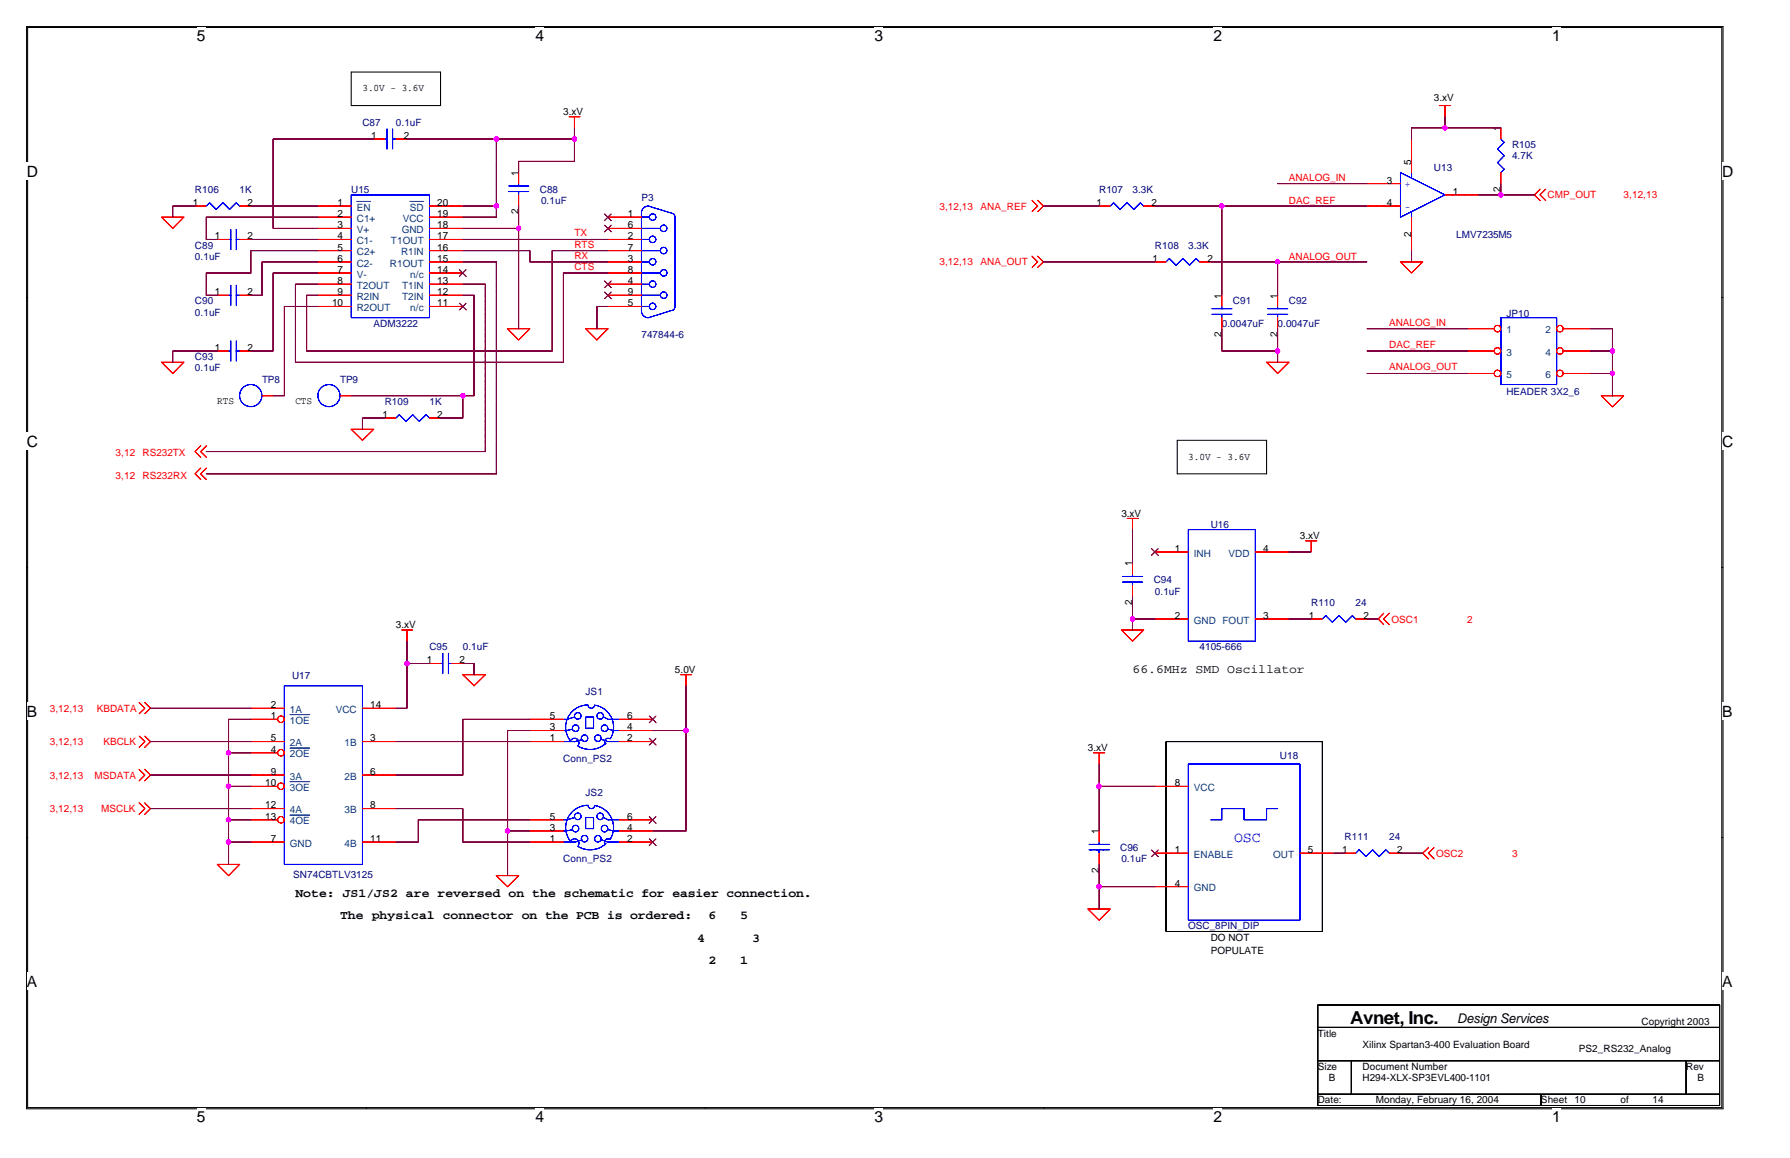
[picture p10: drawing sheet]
<svg xmlns="http://www.w3.org/2000/svg" width="432mm" height="279mm" viewBox="0 0 432 279" stroke-linecap="round" stroke-linejoin="round" font-family="sans-serif">
<path d="M6.4 6.4h409.2v261.1h-409.2zM6.7 6.6h408.6v260.6h-408.6z" fill="none" stroke="#000" stroke-width=".25"/>
<g fill="#fff">
<path d="M47.5 6.5h2.1v4.3h-2.1z"/>
<path d="M47.5 267.4h2.1v4.2h-2.1z"/>
</g>
<path d="M88.4 6.4v.2M88.4 267.2v.3" fill="none" stroke="#000" stroke-width=".25"/>
<g fill="#fff">
<path d="M129.2 6.5h2.1v4.3h-2.1z"/>
<path d="M129.2 267.4h2.1v4.2h-2.1z"/>
</g>
<path d="M170.1 6.4v.2M170.1 267.2v.3" fill="none" stroke="#000" stroke-width=".25"/>
<g fill="#fff">
<path d="M210.9 6.5h2.1v4.3h-2.1z"/>
<path d="M210.9 267.4h2.1v4.2h-2.1z"/>
</g>
<path d="M251.9 6.4v.2M251.9 267.2v.3" fill="none" stroke="#000" stroke-width=".25"/>
<g fill="#fff">
<path d="M292.7 6.5h2.1v4.3h-2.1z"/>
<path d="M292.7 267.4h2.1v4.2h-2.1z"/>
</g>
<path d="M333.6 6.4v.2M333.6 267.2v.3" fill="none" stroke="#000" stroke-width=".25"/>
<g fill="#fff">
<path d="M374.4 6.5h2.1v4.3h-2.1z"/>
<path d="M374.4 267.4h2.1v4.2h-2.1z"/>
<path d="M6.5 39.2h2.7v4.2h-2.7z"/>
<path d="M415.4 39.2h2.7v4.2h-2.7z"/>
<path d="M6.5 104.4h2.7v4.2h-2.7z"/>
<path d="M415.4 104.4h2.7v4.2h-2.7z"/>
</g>
<path d="M6.4 71.8h.3M415.3 71.8h.3" fill="none" stroke="#000" stroke-width=".25"/>
<g fill="#fff">
<path d="M6.5 169.5h2.5v4.2h-2.5z"/>
<path d="M415.4 169.5h2.5v4.2h-2.5z"/>
</g>
<path d="M6.4 136.9h.3M415.3 136.9h.3" fill="none" stroke="#000" stroke-width=".25"/>
<g fill="#000" stroke="#000" stroke-width=".24">
<path d="M6.5 136.9h.1z" fill-rule="evenodd"/>
<path d="M415.3 136.9h.2z" fill-rule="evenodd"/>
</g>
<g fill="#fff">
<path d="M6.5 234.7h2.5v4.2h-2.5z"/>
<path d="M415.4 234.7h2.5v4.2h-2.5z"/>
</g>
<path d="M84.7 17.4h21.6v8.1h-21.6zM284 106.2h21.5v8.1h-21.5zM6.4 202.1h.3M415.3 202.1h.3M317.9 242.5h96.9v24.2h-96.9zM317.9 247.9h96.9M317.9 255.9h96.9M326 255.9v8.1M406.8 255.9v8.1M317.9 264h96.9M371.7 264v2.7" fill="none" stroke="#000" stroke-width=".25"/>
<path d="M281.3 178.9h37.7v45.8h-37.7z" fill="none" stroke="#000" stroke-width=".24"/>
<g fill="none" stroke="#f00" stroke-width=".25">
<path d="M90.1 33.6h2.7M95.5 33.6h2.7M137.3 28.2h2.7M138.6 28.2v2.7M340.5 33.6v8M347.2 25.5h2.7M348.6 25.5v2.7M362 30.8v2.8M38.9 52.4l2.8 2.7M39 52.4h5.4M44.3 52.4l-2.7 2.7M47 49.7h2.8"/>
<path d="M52.4 57.8h2.7M57.8 49.7h2.7M57.8 57.8h2.7M76.7 52.4h8M76.7 49.7h8M76.7 55.1h8M76.7 57.8h8M103.6 52.4h8M103.6 49.7h8M103.6 55.1h8M103.6 57.8h8M125.1 41.6v2.7"/>
<path d="M125.1 47v2.7M146.7 52.4h8M146.7 55.1h8M146.7 57.8h8M248.9 48.3l1.4 1.4-1.4 1.4M250.3 48.3l1.4 1.4-1.4 1.4M265.1 49.7h2.7M275.9 49.7h2.7M329.7 49.7h8.1M329.7 44.3h8.1M340.5 52.4v8.1M348.6 47h8.1"/>
<path d="M362 41.6v2.7M371.5 45.6l-1.4 1.4 1.4 1.4M372.9 45.6l-1.4 1.4 1.4 1.4M52.4 71.2h2.7M57.8 71.2h2.7M76.7 63.2h8M76.7 71.2h8M76.7 60.5h8M76.7 65.9h8M76.7 68.6h8M76.7 73.9h8M103.6 63.2h8"/>
<path d="M103.6 71.2h8M103.6 60.5h8M103.6 65.9h8M103.6 68.6h8M103.6 73.9h8M127.8 79.3l-2.7 2.8M127.9 79.3h-5.5l2.7 2.7M141.2 79.3l2.8 2.7M141.3 79.3h5.4M146.7 79.3l-2.8 2.8M146.7 63.2h8M146.7 71.2h8"/>
<path d="M146.7 60.5h8M146.7 65.9h8M146.7 68.6h8M146.7 73.9h8M248.9 61.8l1.4 1.4-1.4 1.3M250.3 61.8l1.4 1.4-1.4 1.3M278.6 63.2h2.7M289.4 63.2h2.7M294.7 71.2v2.7M294.7 76.7v2.6M308.2 71.2v2.7M308.2 76.7v2.6"/>
<path d="M337.8 63.1l2.7 2.8M337.8 63.2h5.5M343.2 63.2l-2.7 2.7M354 79.3h6.4M377.1 79.3h6.5M38.9 87.4l2.8 2.7M39 87.4h5.4M44.3 87.4l-2.7 2.8M52.4 84.7h2.7M57.8 84.7h2.7M63.2 95.5h2.7M82.1 95.5h2.6"/>
<path d="M310.9 87.4l-2.7 2.8M311 87.4h-5.5l2.7 2.7M354 84.7h6.4M354 90.1h6.4M377.1 84.7h6.5M377.1 90.1h6.5M386.3 95.4l2.7 2.8M386.3 95.5h5.4l-2.8 2.7M48.4 112.9l-1.4 1.4 1.4 1.4M48.4 107.6l-1.4 1.4 1.4 1.3M49.8 112.9l-1.4 1.4 1.4 1.4M49.8 107.6l-1.4 1.4 1.4 1.3"/>
<path d="M84.7 103.5l2.7 2.7M84.7 103.6h5.5l-2.8 2.7M92.8 100.9h2.7M103.6 100.9h2.7M271.9 125.1h2.7M273.2 125.1v2.7M273.2 135.9v2.6M278.6 133.2h8.1M302.8 133.2h8.1M314.9 130.5h2.8M316.3 130.5v2.7M96.9 152h2.7"/>
<path d="M98.2 152v2.8M270.5 152l2.7 2.7M270.5 152h5.4M273.2 141.3v2.7M275.9 152l-2.8 2.8M278.6 149.3h8.1M302.8 149.3h8.1M316.3 149.3h2.7M327 149.3h2.7M333.8 147.9l-1.3 1.4 1.3 1.4M335.2 147.9l-1.4 1.4 1.4 1.4M33.5 177.6l1.4 1.3-1.4 1.4"/>
<path d="M33.5 169.5l1.4 1.4-1.4 1.3M34.9 177.6l1.4 1.3-1.4 1.4M34.9 169.5l1.4 1.4-1.4 1.3M60.5 170.9h8.1M60.5 178.9h8.1M60.5 173.6h6.5M87.4 170.9h8.1M87.4 178.9h8.1M103.6 160.1h2.7M109 160.1h2.6M117.1 162.8l-2.7 2.7-2.8-2.7h5.5M127.8 178.9h8.1"/>
<path d="M127.8 173.6h8.1M127.8 176.3h8.1M149.4 178.9h8.1M149.4 173.6h8.1M149.4 176.3h8.1M164.2 162.8h2.7M165.5 162.8v2.7M33.5 185.6l1.4 1.4-1.4 1.4M33.5 193.7l1.4 1.4-1.4 1.4M34.9 185.6l1.4 1.4-1.4 1.4M34.9 193.7l1.4 1.4-1.4 1.4M60.5 181.6h6.5"/>
<path d="M60.5 189.7h6.5M60.5 187h8.1M60.5 195.1h8.1M60.5 197.8h6.5M87.4 187h8.1M87.4 195.1h8.1M127.8 197.8h8.1M149.4 197.8h8.1M263.8 181.6h2.7M265.1 181.6v2.8M278.6 189.7h8.1M57.8 208.6l-2.7 2.7"/>
<path d="M57.8 208.6h-5.4l2.7 2.7M60.5 203.2h8.1M87.4 203.2h8.1M122.4 213.9l-2.7-2.6h5.5l-2.8 2.7M127.8 203.2h8.1M127.8 200.5h8.1M149.4 203.2h8.1M149.4 200.5h8.1M262.4 219.3l2.7 2.7M262.4 219.3h5.5M265.1 200.5v2.7M265.1 205.9v2.7"/>
<path d="M267.8 219.3l-2.7 2.8M278.6 205.9h8.1M278.6 213.9h8.1M313.6 205.9h8.1M324.4 205.9h2.6M335.1 205.9h2.7M344.6 204.5l-1.4 1.4 1.4 1.3M346 204.5l-1.4 1.4 1.4 1.3"/>
<circle cx="361.2" cy="79.3" r=".79"/>
<circle cx="376.3" cy="79.3" r=".79"/>
<circle cx="361.2" cy="90.1" r=".79"/>
<circle cx="361.2" cy="84.7" r=".79"/>
<circle cx="376.3" cy="90.1" r=".79"/>
<circle cx="376.3" cy="84.7" r=".79"/>
<circle cx="67.8" cy="173.5" r=".79"/>
<circle cx="67.8" cy="197.8" r=".79"/>
<circle cx="67.8" cy="189.7" r=".79"/>
<circle cx="67.8" cy="181.6" r=".79"/>
</g>
<g fill="none" stroke="#00f" stroke-width=".25">
<path d="M92.8 33.6h.6M93.4 31.1v4.9M94.7 33.6h.8M94.7 31.1v4.9M361.2 36l1.7 1.6M361.2 39.2l1.7 1.7M362 33.6l.9 .8-1.7 1.6M362.9 37.6l-1.7 1.7M50.6 48.9l1.6 1.7M50.6 48.9l-.8 .8M52.2 50.5l1.6-1.6 1.6 1.7M55.1 57.8h.6"/>
<path d="M55.7 55.3v4.9M57 57.8h.8M57 48.9l.8 .9M57 55.3v4.9M57 48.9l-1.6 1.6M84.7 47h18.9v29.7h-18.9zM122.7 46.2h4.9M122.7 44.9h4.9M125.1 44.3v.6M125.1 46.2v.8M154.7 55.1h4.6M154.7 57.8h2"/>
<path d="M154.7 52.4h2M156.3 49.7l6.2 1.9M156.4 49.7a1.61 1.61 0 0 0-1.7 1.6v23.7a1.61 1.61 0 0 0 1.7 1.7M162.5 51.6l.3 .8v21.6M268.6 48.9l1.7 1.7M268.7 48.9l-.9 .8M271.9 48.9l1.6 1.7M271.9 48.9l-1.7 1.6M275.9 49.8l-.8-.9-1.6 1.6M340.5 41.6v1.4M340.5 51v1.4M348.6 47l-10.8 5.4"/>
<path d="M348.6 47.1l-10.8-5.5v10.8M362.9 40.8l-.9 .9M55.1 71.2h.6M55.7 68.8v4.9M57 71.2h.8M57 68.8v4.9M154.7 71.2h4.6M154.7 65.9h4.6M154.7 60.5h4.6M154.7 73.9h2M154.7 68.6h2M154.7 63.2h2"/>
<path d="M162.5 74.7l-6.2 2M162.8 73.9l-.3 .8M282.1 62.4l1.6 1.6M282.1 62.3l-.8 .9M285.3 62.4l1.7 1.6M285.4 62.3l-1.7 1.7M288.6 62.4l.8 .8M288.6 62.3l-1.6 1.7M292.3 75.8h4.9M292.3 74.5h4.9M294.7 73.9v.6M294.7 75.8v.9"/>
<path d="M305.8 75.8h4.9M305.8 74.5h4.9M308.2 73.9v.6M308.2 75.8v.9M362 76.7h13.5v16.1h-13.5zM55.1 84.7h.6M55.7 82.2v4.9M57 84.7h.8M57 82.2v4.9M96.3 100.1l1.7 1.6M96.4 100l-.9 .9M99.5 100.1l1.7 1.6"/>
<path d="M99.6 100l-1.7 1.7M102.8 100.1l.8 .8M102.8 100l-1.7 1.7M270.8 139.1h4.9M273.2 138.5v.6M286.7 127.8h16.1v26.9h-16.1zM106.8 157.6v4.9M108.2 157.6v4.9M270.8 140.4h4.9M273.2 140.4v.9M319.8 148.5l-.8 .8M323 148.5l1.7 1.7"/>
<path d="M323.1 148.5l-1.6 1.7-1.7-1.7M326.2 148.5l.9 .9M326.3 148.5l-1.7 1.6M68.6 165.5h18.8v43.1h-18.8zM106.3 160.1h.6M108.1 160.1h.9M135.9 173.6h.8M135.9 176.3h.6M135.9 178.9h2.7M137.6 178.7a1.09 1.09 0 0 1 1.7-.4 1.09 1.09 0 0 1 .1 1.7 5.6 5.6 0 0 0 6.8-.7M138.1 176l-1.7 .3M138.6 173l-1.9 .6"/>
<path d="M140.5 178.4l-2 .6M141.3 173h1.9v2.7h-1.9zM143.4 170.1a5.4 5.4 0 0 1 3.8 8.2M143.4 170.1a.8 .8 0 0 1-.8 .8 .8 .8 0 0 1-.8-.8 5.4 5.4 0 0 0-4.8 3 5.4 5.4 0 0 0 .6 5.7M145 178.4l1.7 .5M145.6 173l1.1 .6M146.6 173.6h2.8M146.6 175.9l1.4 .4h1.4M146.6 178.9h2.8M147.1 178.3a.81 .81 0 0 0-1.1 .1 .81 .81 0 0 0 .1 1.1M135.9 197.8h.8M138.6 197.3l-1.9 .6"/>
<path d="M141.3 197.3h1.9v2.6h-1.9zM141.8 194.3a5.4 5.4 0 0 0-4.8 3 5.4 5.4 0 0 0 .6 5.7M141.8 194.3a.8 .8 0 0 0 .8 .8 .8 .8 0 0 0 .8-.8 5.4 5.4 0 0 1 3.8 8.2M145.6 197.2l1.1 .6M146.6 197.8h2.8M286.7 184.3h26.9v37.7h-26.9zM308.2 195.1h-2.7v2.7h-5.4v-2.7h-5.4v2.7h-2.6M135.9 200.5h.6M135.9 203.2h2.7M137.6 202.9a1.1 1.1 0 0 1 1.7-.3 1.1 1.1 0 0 1 .1 1.6M138.1 200.2l-1.7 .3M140.5 202.6l-2 .6"/>
<path d="M145 202.6l1.7 .6M146.2 203.5a5.6 5.6 0 0 1-6.8 .7M146.6 200.2l1.4 .3h1.4M146.6 203.2h2.8M147.1 202.5a.81 .81 0 0 0-1.1 .2 .81 .81 0 0 0 .1 1M262.7 205h4.9M262.7 203.7h4.9M265.1 203.2v.6M265.1 205v.9M327.9 205l-.9 .9M331.1 205l1.7 1.7M331.1 205l-1.6 1.7-1.7-1.7"/>
<path d="M334.3 205l.9 .9M334.4 205l-1.7 1.7"/>
<circle cx="157.4" cy="57.8" r=".79"/>
<circle cx="157.4" cy="52.4" r=".79"/>
<circle cx="160.1" cy="55.1" r=".79"/>
<circle cx="157.4" cy="73.9" r=".79"/>
<circle cx="157.4" cy="68.5" r=".79"/>
<circle cx="157.4" cy="63.2" r=".79"/>
<circle cx="160.1" cy="60.5" r=".79"/>
<circle cx="160.1" cy="71.2" r=".79"/>
<circle cx="160.1" cy="65.8" r=".79"/>
<circle cx="60.5" cy="95.5" r="2.68"/>
<circle cx="79.3" cy="95.4" r="2.67"/>
<circle cx="138.8" cy="175.7" r=".79"/>
<circle cx="139.4" cy="172.7" r=".79"/>
<circle cx="141" cy="178.1" r=".79"/>
<circle cx="144.2" cy="178.1" r=".79"/>
<circle cx="144.8" cy="172.7" r=".79"/>
<circle cx="145.8" cy="175.7" r=".79"/>
<circle cx="138.8" cy="199.9" r=".79"/>
<circle cx="139.4" cy="197" r=".8"/>
<circle cx="144.8" cy="197" r=".79"/>
<circle cx="145.8" cy="199.9" r=".79"/>
<circle cx="141" cy="202.4" r=".79"/>
<circle cx="144.2" cy="202.4" r=".79"/>
</g>
<path d="M86.1 48.6h3.3M98.9 48.6h3.3M69.9 172.4h4.9M69.9 180.5h4.9M69.9 188.6h4.9M69.9 196.7h4.9" fill="none" stroke="#004080" stroke-width=".24"/>
<g fill="none" stroke="#804000" stroke-width=".24">
<path d="M145.8 54.3l1.7 1.7M145.8 51.6l1.7 1.7M147.4 54.3l-1.6 1.7M147.4 51.6l-1.6 1.7M110.8 65.1l1.7 1.6M110.8 73.2l1.7 1.6M112.4 65.1l-1.6 1.6M112.4 73.2l-1.6 1.6M145.8 70.4l1.7 1.7M145.8 67.8l1.7 1.6M147.4 70.4l-1.6 1.7M147.4 67.8l-1.6 1.6"/>
<path d="M277.8 132.4l1.6 1.6M279.4 132.4l-1.7 1.6M156.6 172.8l1.7 1.6M156.6 178.1l1.7 1.7M158.2 172.8l-1.6 1.6M158.2 178.1l-1.6 1.7M156.6 197l1.7 1.7M158.2 197l-1.6 1.7M156.6 202.4l1.7 1.6M158.2 202.4l-1.6 1.6M277.8 205.1l1.6 1.6M279.4 205.1l-1.7 1.6"/>
</g>
<g fill="none" stroke="#800040" stroke-width=".25">
<path d="M90.2 33.6h-24.3v21.5h10.8M98.2 33.6h40.4M119.7 33.6v18.8M138.6 30.8v8.1h-13.5v2.8M348.6 28.2v2.7M362.1 30.8h-21.6v2.8M47.1 49.7h-5.4v2.7M49.8 57.8h2.7M60.5 49.7h16.2M60.5 57.8h16.2M76.7 52.4h-26.9v5.4M111.6 49.7h8.2"/>
<path d="M111.6 57.8h35.1M111.6 52.4h8.2M111.6 55.1h13.6M125.1 49.7v29.7M251.7 49.7h13.5M278.6 49.7h51.2M294.7 49.7v21.6M308.2 44.3h21.6M356.7 47h13.5M362 44.3v2.8M49.8 71.2h2.7M60.5 71.2h2.8"/>
<path d="M60.6 65.9h-10.8v5.4M68.6 73.9v21.6M68.6 73.9h8.1M76.7 63.2h-13.5v8.1M76.7 71.2h-2.7v13.5M76.7 60.5h-16.2v5.4M76.7 65.9h-10.8v18.8M76.7 68.6h-5.4v18.8M111.6 63.2h8.2M111.6 60.5h16.3M111.6 71.2h2.8M111.6 68.6h5.5"/>
<path d="M114.4 71.2v24.3M117.1 68.6v40.4M119.7 63.2v51.2M127.8 60.5v2.7h18.9M146.7 60.5h-13.5v24.2M146.7 73.9h-2.7v5.5M146.7 65.9h-10.8v21.5M251.7 63.2h27M292.1 63.2h37.7M294.7 79.3v5.4M308.2 63.2v8.1M308.2 79.3v8.1"/>
<path d="M329.7 79.3h24.3M340.5 60.5v2.7M383.6 79.3h5.4M389 79.3v16.2M52.5 84.7h-10.8v2.7M60.5 84.7h5.4M65.9 95.5h2.7M71.3 87.4h64.6M74 84.7h59.2M84.7 95.5h29.7M111.6 95.4v5.5M294.7 84.7h13.5"/>
<path d="M329.7 84.7h24.3M329.7 90.1h24.3M383.6 84.7h5.4M383.6 90.1h5.4M49.8 109h67.3M49.8 114.3h70M92.9 100.9h-5.5v2.7M106.3 100.9h5.4M273.2 127.8v8.1M310.9 133.2h5.4M98.2 154.7v16.2M273.2 144v8"/>
<path d="M273.2 149.3h5.5M310.9 149.3h5.4M329.7 149.3h2.8M36.3 178.9h24.3M36.3 170.9h24.3M60.6 173.6h-5.5v35M95.5 178.9h32.4M95.5 170.9h2.7M98.2 160.1h5.4M111.6 160.1h2.8M114.4 160.1v2.7M127.9 176.3h-5.5v35"/>
<path d="M127.9 173.6h-16.3v13.5M157.5 176.3h8M165.5 165.5v35M36.3 187h24.3M36.3 195.1h24.3M55.1 189.7h5.5M55.1 181.6h5.5M55.1 197.8h5.5M95.5 187h16.2M95.5 195.1h16.2M111.6 195.1v8.1M127.9 197.8h-27v5.4"/>
<path d="M265.1 184.3v16.2M265.1 189.7h13.6M55.1 203.2h5.5M95.5 203.2h5.4M111.6 203.2h16.3M122.4 200.5h5.5M157.5 200.5h8M265.1 208.6v10.8M265.1 213.9h13.6M321.7 205.9h2.7M337.8 205.9h5.5"/>
</g>
<g fill="#f0f" stroke="#f0f" stroke-width=".25">
<circle cx="308.2" cy="63.1" r=".52"/>
<circle cx="294.7" cy="49.7" r=".52"/>
<circle cx="389" cy="84.7" r=".52"/>
<circle cx="389" cy="90.1" r=".52"/>
<circle cx="362" cy="47" r=".52"/>
<circle cx="348.6" cy="30.8" r=".52"/>
<circle cx="119.7" cy="49.7" r=".52"/>
<circle cx="138.6" cy="33.5" r=".52"/>
<circle cx="119.7" cy="33.5" r=".52"/>
<circle cx="111.6" cy="95.5" r=".52"/>
<circle cx="265.1" cy="189.7" r=".52"/>
<circle cx="98.2" cy="160.1" r=".52"/>
<circle cx="122.4" cy="200.5" r=".52"/>
<circle cx="165.5" cy="176.2" r=".52"/>
<circle cx="55.1" cy="203.2" r=".52"/>
<circle cx="55.1" cy="181.6" r=".52"/>
<circle cx="55.1" cy="197.8" r=".52"/>
<circle cx="55.1" cy="189.7" r=".52"/>
<circle cx="273.2" cy="149.3" r=".52"/>
<circle cx="125.1" cy="55.1" r=".52"/>
<circle cx="265.1" cy="213.9" r=".52"/>
<circle cx="308.2" cy="84.7" r=".52"/>
</g>
<text font-size="4.3" x="325.7" y="247.1">Avnet, Inc.</text>
<g font-size="3.8">
<text x="47.5" y="9.9">5</text>
<text x="129.2" y="9.9">4</text>
<text x="210.9" y="9.9">3</text>
<text x="292.7" y="9.9">2</text>
<text x="374.4" y="9.9">1</text>
<text x="6.5" y="42.6">D</text>
<text x="415.4" y="42.6">D</text>
<text x="6.5" y="107.7">C</text>
<text x="415.4" y="107.7">C</text>
<text x="6.5" y="172.9">B</text>
<text x="415.4" y="172.9">B</text>
<text x="6.5" y="238">A</text>
<text x="415.4" y="238">A</text>
<text x="47.5" y="270.8">5</text>
<text x="129.2" y="270.8">4</text>
<text x="210.9" y="270.8">3</text>
<text x="292.7" y="270.8">2</text>
<text x="374.4" y="270.8">1</text>
</g>
<text font-size="3.5" fill="#00f" x="297.7" y="203.2">OSC</text>
<text font-size="3.2" x="351.5" y="246.8">Design Services</text>
<g font-size="3">
<text x="273.2" y="162.5">66.6MHz SMD Oscillator</text>
<text x="71.2" y="216.4">Note: JS1/JS2 are reversed on the schematic for easier connection.</text>
<text x="82" y="221.8">The physical connector on the PCB is ordered:</text>
<text x="170.9" y="221.8">6</text>
<text x="178.5" y="221.8">5</text>
<text x="168.2" y="227.2">4</text>
<text x="181.4" y="227.2">3</text>
<text x="170.9" y="232.6">2</text>
<text x="178.5" y="232.6">1</text>
</g>
<g font-size="2.4">
<text x="87.4" y="22.1">3.0V - 3.6V</text>
<text x="135.9" y="27.7">3.xV</text>
<text x="345.9" y="24.5">3.xV</text>
<text x="89.5" y="33.5">1</text>
<text x="97.4" y="33.5">2</text>
<text x="362" y="31.7" transform="rotate(-90 362 31.7)">1</text>
<text x="340.4" y="39.8" transform="rotate(-90 340.4 39.8)">5</text>
<text x="125.1" y="42.4" transform="rotate(-90 125.1 42.4)">1</text>
<text x="334.6" y="44.3">3</text>
<text x="350.5" y="47">1</text>
<text x="362" y="46.4" transform="rotate(-90 362 46.4)">2</text>
<text x="46.5" y="49.7">1</text>
<text x="59.7" y="49.7">2</text>
<text x="81.4" y="49.7">1</text>
<text x="81.4" y="52.4">2</text>
<text x="105.5" y="49.7">20</text>
<text x="105.5" y="52.4">19</text>
<text x="125.1" y="51.7" transform="rotate(-90 125.1 51.7)">2</text>
<text x="151.5" y="52.4">1</text>
<text x="264.5" y="49.7">1</text>
<text x="277.8" y="49.7">2</text>
<text x="334.6" y="49.7">4</text>
<text x="51.9" y="57.7">1</text>
<text x="59.7" y="57.7">2</text>
<text x="81.4" y="55.1">3</text>
<text x="81.4" y="57.7">4</text>
<text x="105.5" y="55.1">18</text>
<text x="105.5" y="57.7">17</text>
<text x="151.5" y="57.7">2</text>
<text x="151.5" y="55.1">6</text>
<text x="340.4" y="57.1" transform="rotate(-90 340.4 57.1)">2</text>
<text x="81.4" y="60.5">5</text>
<text x="81.4" y="63.2">6</text>
<text x="81.4" y="65.8">7</text>
<text x="105.5" y="60.5">16</text>
<text x="105.5" y="63.2">15</text>
<text x="105.5" y="65.8">14</text>
<text x="151.5" y="65.8">8</text>
<text x="151.5" y="63.2">3</text>
<text x="151.5" y="60.5">7</text>
<text x="278" y="63.2">1</text>
<text x="291.3" y="63.2">2</text>
<text x="51.9" y="71.2">1</text>
<text x="59.7" y="71.2">2</text>
<text x="81.4" y="68.5">8</text>
<text x="81.4" y="71.2">9</text>
<text x="105.5" y="68.5">13</text>
<text x="105.5" y="71.2">12</text>
<text x="151.5" y="71.2">9</text>
<text x="151.5" y="68.5">4</text>
<text x="80.1" y="73.9">10</text>
<text x="105.5" y="73.9">11</text>
<text x="151.5" y="73.9">5</text>
<text x="294.7" y="72.1" transform="rotate(-90 294.7 72.1)">1</text>
<text x="308.1" y="72.1" transform="rotate(-90 308.1 72.1)">1</text>
<text x="294.7" y="81.4" transform="rotate(-90 294.7 81.4)">2</text>
<text x="308.1" y="81.4" transform="rotate(-90 308.1 81.4)">2</text>
<text x="51.9" y="84.7">1</text>
<text x="59.7" y="84.7">2</text>
<text x="52.4" y="97.5">RTS</text>
<text x="71.2" y="97.5">CTS</text>
<text x="92.2" y="100.8">1</text>
<text x="105.5" y="100.8">2</text>
<text x="286.6" y="110.9">3.0V - 3.6V</text>
<text x="270.5" y="124.6">3.xV</text>
<text x="313.6" y="130">3.xV</text>
<text x="273.1" y="136.7" transform="rotate(-90 273.1 136.7)">1</text>
<text x="283.4" y="133.1">1</text>
<text x="304.7" y="133.1">4</text>
<text x="273.1" y="146" transform="rotate(-90 273.1 146)">2</text>
<text x="283.4" y="149.3">2</text>
<text x="304.7" y="149.3">3</text>
<text x="315.7" y="149.3">1</text>
<text x="328.9" y="149.3">2</text>
<text x="95.5" y="151.6">3.xV</text>
<text x="103" y="160.1">1</text>
<text x="110.9" y="160.1">2</text>
<text x="162.8" y="162.3">5.0V</text>
<text x="65.3" y="170.9">2</text>
<text x="65.3" y="173.5">1</text>
<text x="89.3" y="170.9">14</text>
<text x="132.6" y="173.5">5</text>
<text x="151.3" y="173.5">6</text>
<text x="65.3" y="178.9">5</text>
<text x="89.3" y="178.9">3</text>
<text x="132.6" y="178.9">1</text>
<text x="132.6" y="176.2">3</text>
<text x="151.3" y="176.2">4</text>
<text x="151.3" y="178.9">2</text>
<text x="65.3" y="181.6">4</text>
<text x="262.4" y="181.1">3.xV</text>
<text x="64" y="189.7">10</text>
<text x="65.3" y="187">9</text>
<text x="89.3" y="187">6</text>
<text x="283.4" y="189.7">8</text>
<text x="64" y="195.1">12</text>
<text x="64" y="197.8">13</text>
<text x="89.3" y="195.1">8</text>
<text x="132.6" y="197.8">5</text>
<text x="151.3" y="197.8">6</text>
<text x="65.3" y="203.2">7</text>
<text x="89.3" y="203.2">11</text>
<text x="132.6" y="203.2">1</text>
<text x="132.6" y="200.4">3</text>
<text x="151.3" y="200.4">4</text>
<text x="151.3" y="203.2">2</text>
<text x="265.1" y="201.3" transform="rotate(-90 265.1 201.3)">1</text>
<text x="283.4" y="205.8">1</text>
<text x="315.5" y="205.8">5</text>
<text x="323.8" y="205.8">1</text>
<text x="337" y="205.8">2</text>
<text x="265.1" y="210.6" transform="rotate(-90 265.1 210.6)">2</text>
<text x="283.4" y="213.9">4</text>
<text x="292.1" y="226.9">DO NOT</text>
<text x="292.1" y="230.1">POPULATE</text>
<text x="317.9" y="250.1">Title</text>
<text x="396" y="247.4">Copyright 2003</text>
<text x="328.7" y="252.8">Xilinx Spartan3-400 Evaluation Board</text>
<text x="380.9" y="253.9">PS2_RS232_Analog</text>
<text x="317.9" y="258.1">Size</text>
<text x="320.6" y="260.9">B</text>
<text x="328.7" y="260.9">H294-XLX-SP3EVL400-1101</text>
<text x="328.7" y="258.1">Document Number</text>
<text x="406.7" y="258.1">Rev</text>
<text x="409.4" y="260.9">B</text>
<text x="317.9" y="266.2">Date:</text>
<text x="331.9" y="266.2">Monday, February 16, 2004</text>
<text x="371.7" y="266.2">Sheet</text>
<text x="379.8" y="266.2">10</text>
<text x="390.9" y="266.2">of</text>
<text x="398.7" y="266.2">14</text>
</g>
<g font-size="2.4" fill="#000080">
<text x="87.4" y="30.4">C87</text>
<text x="95.5" y="30.4">0.1uF</text>
<text x="364.7" y="35.8">R105</text>
<text x="345.9" y="41.1">U13</text>
<text x="364.7" y="38.5">4.7K</text>
<text x="47" y="46.5">R106</text>
<text x="57.8" y="46.5">1K</text>
<text x="84.7" y="46.5">U15</text>
<text x="130.2" y="46.5">C88</text>
<text x="265.1" y="46.5">R107</text>
<text x="273.2" y="46.5">3.3K</text>
<text x="130.5" y="49.2">0.1uF</text>
<text x="154.7" y="48.4">P3</text>
<text x="47" y="60">C89</text>
<text x="278.6" y="60">R108</text>
<text x="286.6" y="60">3.3K</text>
<text x="351.3" y="57.3">LMV7235M5</text>
<text x="47" y="62.7">0.1uF</text>
<text x="47" y="73.4">C90</text>
<text x="47" y="76.2">0.1uF</text>
<text x="297.4" y="73.4">C91</text>
<text x="310.9" y="73.4">C92</text>
<text x="363.4" y="76.4">JP10</text>
<text x="90.1" y="78.9">ADM3222</text>
<text x="154.7" y="81.5">747844-6</text>
<text x="294.7" y="78.9">0.0047uF</text>
<text x="308.2" y="78.9">0.0047uF</text>
<text x="47" y="86.9">C93</text>
<text x="47" y="89.6">0.1uF</text>
<text x="63.2" y="92.3">TP8</text>
<text x="82" y="92.3">TP9</text>
<text x="363.4" y="95.3">HEADER 3X2_6</text>
<text x="92.8" y="97.7">R109</text>
<text x="103.6" y="97.7">1K</text>
<text x="292.1" y="127.3">U16</text>
<text x="278.3" y="140.8">C94</text>
<text x="278.6" y="143.5">0.1uF</text>
<text x="316.3" y="146.2">R110</text>
<text x="327" y="146.2">24</text>
<text x="103.6" y="156.9">C95</text>
<text x="111.6" y="156.9">0.1uF</text>
<text x="289.3" y="156.9">4105-666</text>
<text x="70.4" y="163.9">U17</text>
<text x="141.3" y="167.7">JS1</text>
<text x="135.9" y="183.9">Conn_PS2</text>
<text x="308.7" y="183">U18</text>
<text x="141.3" y="191.9">JS2</text>
<text x="324.4" y="202.7">R111</text>
<text x="335.1" y="202.7">24</text>
<text x="135.9" y="208.1">Conn_PS2</text>
<text x="270.2" y="205.4">C96</text>
<text x="270.5" y="208.1">0.1uF</text>
<text x="70.7" y="211.8">SN74CBTLV3125</text>
<text x="286.6" y="224.2">OSC_8PIN_DIP</text>
</g>
<g font-size="2.4" fill="#f00">
<text x="310.9" y="43.6">ANALOG_IN</text>
<text x="373.3" y="47.9">CMP_OUT</text>
<text x="391.7" y="47.9">3,12,13</text>
<text x="226.6" y="50.6">3,12,13</text>
<text x="236.6" y="50.6">ANA_REF</text>
<text x="310.9" y="49.2">DAC_REF</text>
<text x="138.6" y="57">TX</text>
<text x="138.6" y="59.7">RTS</text>
<text x="138.6" y="62.4">RX</text>
<text x="138.6" y="65.1">CTS</text>
<text x="226.6" y="64.1">3,12,13</text>
<text x="236.6" y="64.1">ANA_OUT</text>
<text x="310.9" y="62.7">ANALOG_OUT</text>
<text x="335.1" y="78.6">ANALOG_IN</text>
<text x="335.1" y="83.9">DAC_REF</text>
<text x="335.1" y="89.4">ANALOG_OUT</text>
<text x="27.9" y="110.1">3,12</text>
<text x="34.4" y="110.1">RS232TX</text>
<text x="27.9" y="115.5">3,12</text>
<text x="34.4" y="115.5">RS232RX</text>
<text x="335.7" y="150.2">OSC1</text>
<text x="353.9" y="150.2">2</text>
<text x="12" y="171.7">3,12,13</text>
<text x="23.3" y="171.7">KBDATA</text>
<text x="12" y="179.8">3,12,13</text>
<text x="24.9" y="179.8">KBCLK</text>
<text x="12" y="187.9">3,12,13</text>
<text x="22.8" y="187.9">MSDATA</text>
<text x="12" y="196">3,12,13</text>
<text x="24.4" y="196">MSCLK</text>
<text x="346.4" y="206.8">OSC2</text>
<text x="364.7" y="206.8">3</text>
</g>
<g font-size="2.4" fill="#00f">
<text x="338.9" y="45.2">+</text>
<text x="338.9" y="50.6">-</text>
</g>
<g font-size="2.4" fill="#004080">
<text x="86.1" y="53.5">C1+</text>
<text x="86.1" y="50.8">EN</text>
<text x="97.2" y="53.5">VCC</text>
<text x="98.9" y="50.8">SD</text>
<text x="86.1" y="56.2">V+</text>
<text x="86.1" y="58.9">C1-</text>
<text x="94.3" y="58.9">T1OUT</text>
<text x="96.9" y="56.2">GND</text>
<text x="86.1" y="61.6">C2+</text>
<text x="86.1" y="64.3">C2-</text>
<text x="94.1" y="64.3">R1OUT</text>
<text x="96.8" y="61.6">R1IN</text>
<text x="86.1" y="67">V-</text>
<text x="86.1" y="69.7">T2OUT</text>
<text x="97" y="69.7">T1IN</text>
<text x="99" y="67">n/c</text>
<text x="86.1" y="72.3">R2IN</text>
<text x="86.1" y="75.1">R2OUT</text>
<text x="97" y="72.3">T2IN</text>
<text x="99" y="75.1">n/c</text>
<text x="363.4" y="80.4">1</text>
<text x="372.8" y="80.4">2</text>
<text x="363.4" y="85.8">3</text>
<text x="372.8" y="85.8">4</text>
<text x="363.4" y="91.2">5</text>
<text x="372.8" y="91.2">6</text>
<text x="288" y="134.3">INH</text>
<text x="296.4" y="134.3">VDD</text>
<text x="288" y="150.5">GND FOUT</text>
<text x="69.9" y="172">1A</text>
<text x="81" y="172">VCC</text>
<text x="69.9" y="174.7">1OE</text>
<text x="69.9" y="182.8">2OE</text>
<text x="69.9" y="180">2A</text>
<text x="83.1" y="180">1B</text>
<text x="69.9" y="190.8">3OE</text>
<text x="69.9" y="188.1">3A</text>
<text x="83.1" y="188.1">2B</text>
<text x="288" y="190.8">VCC</text>
<text x="69.9" y="196.2">4A</text>
<text x="83.1" y="196.2">3B</text>
<text x="69.9" y="198.9">4OE</text>
<text x="69.9" y="204.3">GND</text>
<text x="83.1" y="204.3">4B</text>
<text x="288" y="207">ENABLE</text>
<text x="307.1" y="207">OUT</text>
<text x="288" y="215.1">GND</text>
</g>
</svg>
